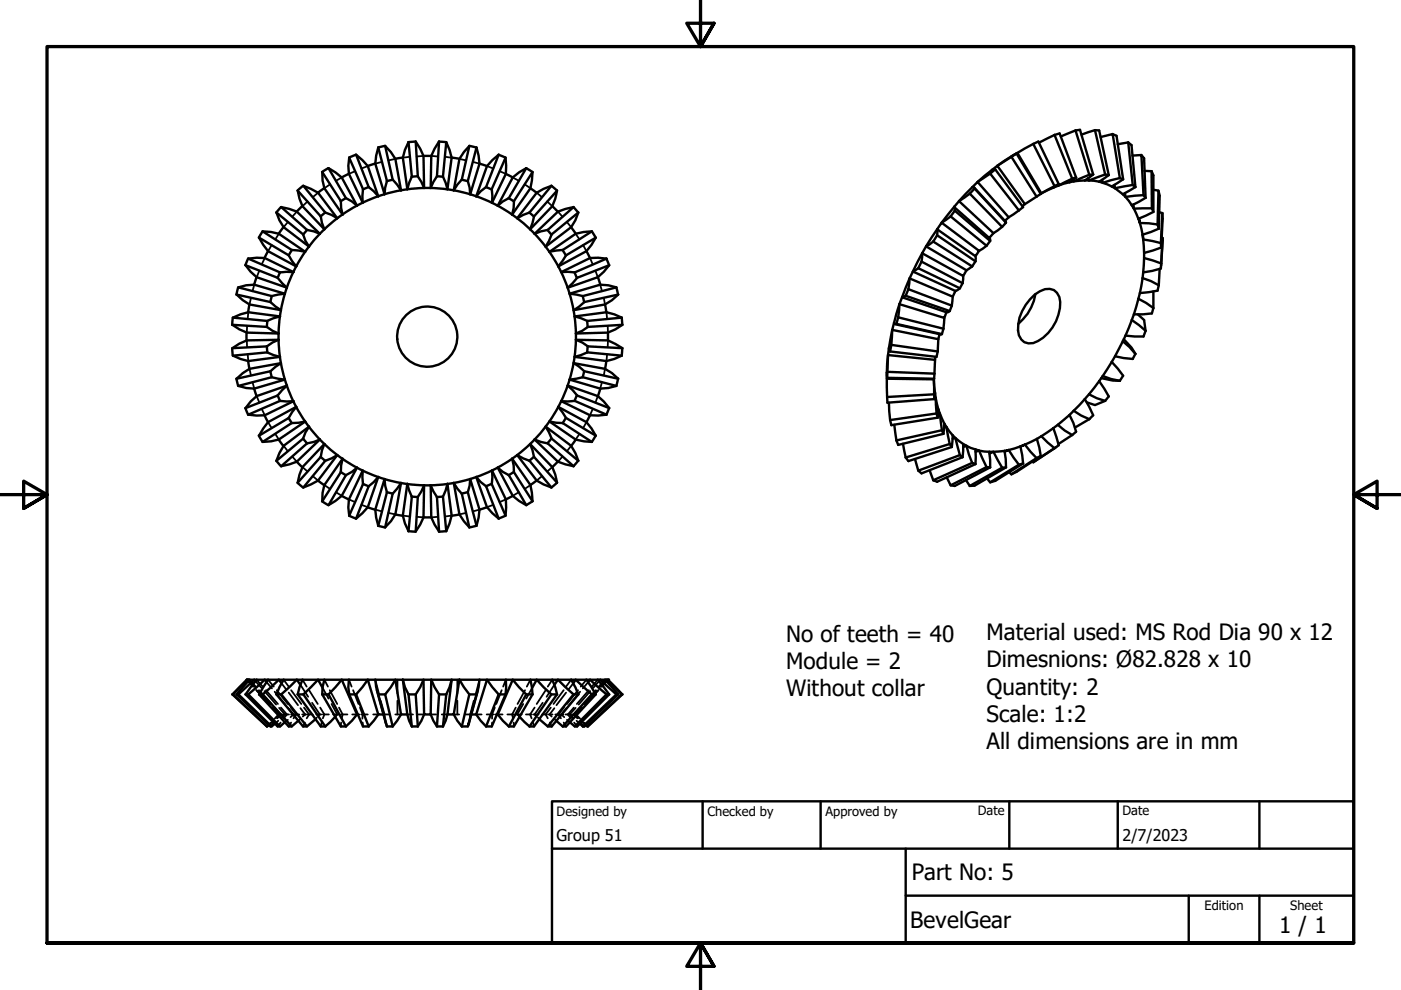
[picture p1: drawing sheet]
<svg xmlns="http://www.w3.org/2000/svg" width="297mm" height="210mm" viewBox="0 0 297 210" stroke-linecap="round" stroke-linejoin="round" font-family="sans-serif">
<!-- layer: Hidden (ISO) -->
<g fill="none" stroke="#000" stroke-width=".38">
<path d="M70 39.1l-1.2 .8M72.5 37.6l-1.3 .7M75.3 36.3l-1.3 .6M78 35.2l-1.4 .5M81 34.3l-1.4 .4M83.8 33.7l-1.4 .3M86.9 33.2l-1.5 .2M89.8 33.1l-1.5 .1M91.4 33.1l1.5 .1M94.4 33.2l1.4 .2M97.4 33.7l1.4 .3M100.3 34.3l1.4 .4"/>
<path d="M103.3 35.2l1.3 .5M105.9 36.3l1.4 .6M108.7 37.6l1.3 .7M111.3 39.1l1.2 .8M55 57.4l-.6 1.4M56.1 54.7l-.6 1.3M57.6 52l-.8 1.2M59.1 49.6l-.7 1.2M61 47.1l-.9 1.1M62.9 44.9l-.9 1M65.2 42.7l-1.1 1M67.4 40.9l-1.1 .9"/>
<path d="M113.8 40.9l1.1 .9M116 42.7l1.1 1M118.3 44.9l1 1M120.2 47.1l.9 1.1M122 49.6l.9 1.2M123.6 52l.7 1.2M125.1 54.7l.6 1.3M126.2 57.4l.5 1.4M52.3 72.2l.1 1.4M52.4 69.1l-.1 1.4M52.5 75.1l.1 1.5M52.6 66.2l-.1 1.5"/>
<path d="M52.9 78.2l.3 1.4M53.2 63.2l-.3 1.4M53.9 60.4l-.4 1.4M127.3 60.4l.3 1.4M128 63.2l.3 1.4M128.3 78.2l-.3 1.4M128.6 66.2l.1 1.5M128.7 75.1l-.1 1.5M128.8 69.1l.1 1.4M128.9 72.2l-.1 1.4M53.5 81l.4 1.4M54.4 84l.6 1.4"/>
<path d="M55.5 86.7l.6 1.3M56.8 89.5l.8 1.3M58.4 92l.7 1.2M60.1 94.5l.9 1.2M62 96.8l.9 1.1M64.1 99l1.1 1M117.1 99l-1.1 1M119.3 96.8l-1 1.1M121.1 94.5l-.9 1.2M122.9 92l-.9 1.2M124.3 89.5l-.7 1.3M125.7 86.7l-.6 1.3"/>
<path d="M126.7 84l-.5 1.4M127.6 81l-.3 1.4M66.3 100.9l1.1 1M68.8 102.8l1.2 .9M71.2 104.4l1.3 .7M74 105.9l1.3 .6M76.6 107l1.4 .5M79.6 108l1.4 .4M82.4 108.7l1.4 .4M85.4 109.3l1.5 .2M88.3 109.6l1.5 .1M92.9 109.6l-1.5 .1"/>
<path d="M95.8 109.3l-1.4 .2M98.8 108.7l-1.4 .4M101.7 108l-1.4 .4M104.6 107l-1.3 .5M107.3 105.9l-1.4 .6M110 104.4l-1.3 .7M112.5 102.8l-1.2 .9M114.9 100.9l-1.1 1M52.3 144.1l1.4 1.5M52.8 144.2l1.3 1.5M52.9 144.1l1.3 1.5M54.2 144.4l1.2 1.4"/>
<path d="M54.4 146.3l2.6 3M54.4 144.1l1.3 1.5M54.7 146.4l2.7 2.9M54.9 146.3l2.7 3M56.1 146.5l2.4 2.9M56.4 146.3l2.5 3M56.5 144.6l1.2 1.4M56.8 144.1l1.2 1.5M57.4 153.2l-.8 .8M57.7 150l1.4 1.5M57.8 153l-.8 .8M58 150l1.4 1.5-.9 .7"/>
<path d="M58 153.2l-.7 .8M58.2 150l1.4 1.5-.8 .8M58.2 146.7l2.3 2.8M58.7 146.3l2.3 3M59 152.8l-.7 .7M59.1 151.5h.1M59.1 151.5l-.9 .9M59.2 150.1l1.2 1.4-.7 .7M59.2 151.5h.2M59.5 151.5h.4M59.5 153.2l-.6 .8M59.6 150l1.2 1.5-.7 .8"/>
<path d="M59.7 144.9l1 1.3M60.1 151.5h.5M60.1 144.1l1.1 1.5M60.7 151.5h.6M61 152.6l-.6 .5M61.1 150.1l1.1 1.4-.6 .6M61.2 146.8l2 2.7M61.7 150l1.1 1.5-.6 .8M61.7 151.5h.7M61.7 146.3l2.2 3M61.7 153.2l-.5 .8M62.6 151.5h.8"/>
<path d="M63.7 150.1l1 1.4-.5 .4M63.7 145.2l1.6 2.5M63.8 152.4l-.6 .4M64.1 151.5h.9M64.1 144.1l.9 1.5M64.5 150l1 1.5-.5 .8M64.6 153.2l-.3 .8M65.2 151.5h1.1M65.5 146.3l1.9 3M66.2 149l1.6 2.5-.3 .3M67.1 151.5h1M67.2 152.1l-.3 .4"/>
<path d="M67.9 150l.9 1.5-.3 .8M68.2 153.2l-.2 .8M68.4 145.8l1.3 2.3M68.5 151.5h1.2M68.8 144.1l.7 1.5M69.9 146.3l1.6 3M70.3 149.3l1.2 2.2-.1 .2M70.6 151.5h1.3M71.2 151.9l-.1 .1M71.9 150l.7 1.5-.1 .8M72.3 151.5h1.4M72.3 153.2v.8"/>
<path d="M74 144.1l.5 1.5M74.7 151.5h1M74.9 146.3l1.1 3M75.9 151.5h.3M76.3 150l.6 1.5-.1 .9M76.6 151.5h1.4M76.9 153.2l.1 .8M79.1 151.5h1.1M79.6 144.1l.7 2.9M80.7 148.6l.8 2.9v.6M81.3 151.5h.1M81.4 151.5h1.3"/>
<path d="M81.7 152.7l.1 .6M83.8 151.5h1.2M84.3 144.1v2.9M84.3 148.6v2.9M86.4 151.5h1.2M88.7 151.5h1.2M91.3 151.5h1.2M93.7 151.5h1.2M96.2 151.5h1.1M97 144.1v2.9M97 148.6v2.9M98.6 151.5h1.2"/>
<path d="M99.6 152.7l-.2 .6M99.8 151.5h.1M100.5 148.6l-.9 3.5M101 151.5h1.1M101.7 144.1l-.8 2.9M103.2 151.5h1.4M104.3 153.2v.8M104.9 150l-.6 1.5v.9M105 151.5h.3M105.5 151.5h1.1M106.4 146.3l-1.2 3M107.3 144.1l-.6 1.5"/>
<path d="M107.6 151.5h1.4M108.9 153.2l.1 .8M109.3 151.5h1.3M109.3 150l-.7 1.5 .2 .8M110 151.9l.2 .1M110.9 149.3l-1.2 2.2 .2 .2M111.3 146.3l-1.6 3M111.5 151.5h1.2M112.5 144.1l-.8 1.5M112.8 145.8l-1.2 2.3M113 151.5h1.2M113 153.2l.2 .8"/>
<path d="M113.3 150l-.9 1.5 .3 .8M114 152.1l.4 .4M114.9 151.5h1.1M115.1 149l-1.8 2.5 .4 .3M115.7 146.3l-1.9 3M116.3 151.5h.9M116.6 153.2l.4 .8M116.8 150l-1.1 1.5 .4 .8M117.1 144.1l-1 1.5M117.5 152.4l.4 .4M117.5 145.2l-1.6 2.5M117.5 150.1l-1 1.4 .5 .4"/>
<path d="M117.7 151.5h.9M118.8 151.5h.6M119.5 146.3l-2.2 3M119.5 153.2l.5 .8M119.6 150l-1.2 1.5 .5 .8M119.9 151.5h.6M120 146.8l-2 2.7M120.1 150.1l-1.1 1.4 .6 .6M120.2 152.6l.6 .5M120.6 151.5h.5M121.1 144.1l-1.1 1.5M121.3 151.5h.4"/>
<path d="M121.5 144.9l-1 1.3M121.7 150l-1.3 1.5 .6 .8M121.7 153.2l.7 .8M121.8 151.5h.1M122 151.5h.1M122 150.1l-1.2 1.4 .7 .7M122.1 151.5l.9 .9M122.2 152.8l.7 .7M122.6 146.3l-2.4 3M123 146.7l-2.3 2.8M123 150l-1.3 1.5 .7 .8M123.1 153.2l.8 .8"/>
<path d="M123.2 150l-1.3 1.5 .7 .7M123.4 153l.8 .8M123.5 150l-1.4 1.5M123.8 153.2l.9 .8M124.3 144.1l-1.2 1.5M124.7 144.6l-1.1 1.4M124.8 146.3l-2.5 3M125.2 146.5l-2.5 2.9M126.3 146.3l-2.7 3M126.4 146.4l-2.6 2.9M126.7 144.1l-1.2 1.5M126.9 146.3l-2.8 3"/>
<path d="M127 144.4l-1.2 1.4M128.3 144.1l-1.4 1.5M128.5 144.2l-1.4 1.5M128.9 144.1l-1.3 1.5"/>
</g>
<!-- layer: Visible (ISO) -->
<g fill="none" stroke="#000" stroke-width=".51">
<path d="M64.3 39.4l-1.2 1M68.7 39.9l-1.3 1M68.8 39.9l-.4-1.6-.1-1.8 4 6.1M68.8 39.9l3.8 5.6-.3-1.4v-1.5M69.6 35.7l-1.3 .8M69.7 35.7l1.4 .8 1.4 1.1 3.2 6-1.1-.9-1.3-.7zM73.9 36.9l-1.4 .7M74 33.4l3 6.7-.1 2.9-2.9-6.1-.1-1.7zM75.4 32.8l-1.4 .6M78 35.2l-1.2-1.3-1.3-1.1 2.7 6.9 1 .8 1 1.1M78 35.2l2.2 6.4M78.1 39.7l-1.1 .5"/>
<path d="M79.5 34.7l-1.5 .5M80.2 31.3l1.8 7.1-.3 1.4-.2 1.4-1.9-6.5 .2-1.7zM81.7 31l1.2 1.2 .9 1.5 1.2 6.7-1.8-2.3zM81.7 30.9l-1.5 .4M83.2 38.1l-1.2 .3M85.4 33.4l-1.6 .3M86.6 30.1l.7 7.3-.9 2.7-1-6.7 .5-1.6zM88.1 30l-1.5 .1M88.5 37.4l-1.2 .1M88.6 37.4l-.5-7.4 1 1.5 .7 1.6 .1 6.7M88.6 37.4l1.3 2.4M89.8 33.1h1.6"/>
<path d="M89.9 39.9l-3.6 .2M89.9 39.9h3.2l3.1 .5M92.6 37.4l1.3 .1M93.1 30l1.5 .1M93.1 30l-.5 7.4-1.3 2.4 .1-6.7M93.1 30l-1 1.5-.7 1.6M94.6 30.1l.7 1.7 .5 1.6-.9 6.7-1-2.7zM95.8 33.4l1.6 .3M97.9 38.1l1.3 .3M99.5 30.9l1.5 .4M99.5 31l-1.6 7.1-.9 1.1-.8 1.2 1.2-6.7 1-1.5zM101 31.3l.5 1.7 .2 1.7-2 6.5"/>
<path d="M101 31.3l-1.8 7.1 .4 1.4 .1 1.4M101.6 34.7l1.6 .5M103 39.7l1.2 .5M103.1 39.7l-1.2 .8-.9 1.1M105.7 32.8l1.5 .6M105.7 32.8l-1.3 1.1-1.1 1.3-2.3 6.4M105.7 32.8l-2.6 6.9M107.2 33.4l.1 3.5-3 6.1v-2.9zM107.2 36.9l1.5 .7M111.6 35.7l1.3 .8M111.6 35.7l-1.6 .8-1.3 1.1M111.6 35.7l-3.7 6.3-1.3 .7-1.1 .9 3.2-6"/>
<path d="M112.4 39.9l1.4 1M112.9 36.5l-.4 3.4-3.9 5.6 .3-1.4 .1-1.5zM116.9 39.4l1.2 1M206.2 39.7l1.1-1.1 6.6 7.5-.9 .7M206.2 39.7l-2.9 2.9 2.3-1.5M206.2 39.7h.3l.1 .3M206.5 39.7l6.8 7.5-6.7-7.2M206.6 40l-1 1.1M209.9 36.8l6.1 7.8M210.3 36l1.2-.8 5.8 8.1-.5 .4M210.3 36l-3 2.6 2.6-1.8M211 35.9l-.2-.1-.5 .2"/>
<path d="M211 35.9l5.9 8-.9 .7M211 35.9l-1.1 .9M214.4 33.2l5.4 8.5M214.5 33.1l1.2-.7 5.1 8.6-.1 .1M214.5 33.1l-3 2.1 2.9-2M215.5 32.5l-1 .6M215.5 32.5l5.2 8.6-.9 .6M215.5 32.5l-1.1 .7M219.1 30.5l-3.4 1.9M219.1 30.5l4.5 9M219.1 30.5l1.1-.5 4.3 9M223.6 39.5l-2.8 1.5 2.5-1.2"/>
<path d="M223.6 28.6l-3.3 1.7M223.6 28.6l3.7 9.3M223.6 28.6l1.1-.3 3.5 9.3M224.2 39.2l.1 .2-1 .4M224.5 39l-1.2 .8M224.5 39l-.9 .5M227.3 37.9l-3 1.5 2.5-.8M227.5 38.1l.1 .4-.8 .1M228 27.7l-3.1 1.2M228 27.7l2.9 9.4M228 27.7l1-.2 2.8 9.5M228.2 37.6l-1.4 1"/>
<path d="M228.2 37.6l-.9 .3M230.7 37.8l.2 .5h-.9M230.9 37.1l-3.3 1.4 2.4-.2M231.8 37l-1.8 1.3M231.8 37l-.9 .1M232.2 27.6l-2.9 .9M232.2 27.6l2.1 9.4M232.2 27.6l.8 .1 2.1 9.4M233.4 29.1l2.5-.7 1.5 9.4M233.7 38.1l.1 .7-.8-.3M234.3 37l-3.4 1.3 2.1 .2M234.3 37l.8 .1"/>
<path d="M235.1 37.1l-2.1 1.4M235.9 28.4l.8 .4 1.4 9.2M236.3 39.2l.1 .7-.7-.4M237.4 37.8l-3.6 1 1.9 .7M237.4 37.8l.7 .2M238.1 38l-2.4 1.5M239.2 30.2l-2.2 .4M239.2 30.2l1 9M239.2 30.2l.7 .6 .8 8.9M240.1 33l1.9-.1 .4 8.5M240.2 39.2l-3.8 .7 1.7 1.3M240.2 39.2l.5 .5"/>
<path d="M240.7 39.7l-2.6 1.5M242 32.9l.6 .7 .3 8.3M242.6 36.2l1.6 .1M244.2 36.3v7.9M244.2 36.3l.3 .9v7.7M52.1 56.2l6.8 2.7 1.9 2.1-6.4-2.2-1.3-1.2zM52.6 54.8l-.6 1.4M52.6 54.8l1.8-.2 1.7 .1 6.1 3-2.8 .1zM54.4 58.7l-.5 1.6M55.7 49.1l-.8 1.3M55.7 49.1l1.8 .1 1.6 .4 5.6 3.8-2.9-.4zM56.8 53.2l-.7 1.5"/>
<path d="M56.8 53.2l-1.9-2.8 6.3 3.7M56.8 53.2l6 3.3-1.6-2.4M58.6 45.1l5.7 4.6 .5 1.4 .7 1.2-5.4-4.1-.9-1.5zM59.4 57.8l-.5 1.1M59.6 43.9l-1 1.2M60.1 48.2l-1 1.3M61.9 53l-.7 1.1M63.1 40.4l4.9 5.5 .3 1.4 .5 1.3-4.7-4.9-.6-1.6zM64.1 43.7l-1.2 1.2M65.1 48.7l-5.5-4.8 1.7 .4 1.6 .6 4.9 4.7M65.1 48.7l1.4 .4 1.3 .5M65.1 48.8l-.8 .9"/>
<path d="M67.8 49.6a31.5 31.5 0 0 0-7.4 12.7M68.9 45.1l-.9 .8M69 45.1l-4.7-5.7 3.1 1.5 4.1 5.4M69 45.1l1.3 .5 1.2 .7M71.5 46.3l-3.7 3.3M73.3 42l-1.1 .7M80.2 41.6a31.5 31.5 0 0 0-8.7 4.7M86.3 40.1l-3.1 .6-3 .9M96.2 40.4l3.5 .8M99.7 41.2l1.3 .4M101 41.6a31.5 31.5 0 0 1 8.7 4.7M107.8 42l1.1 .7"/>
<path d="M109.7 46.3l2.7 2.3M112.2 45.1l1 .8M112.4 48.6l2.2 2.3 1.9 2.5M113.3 49.6l5-4.7 1.6-.6 1.7-.4-5.5 4.8-1.4 .4zM113.8 40.9l1.5-.9 1.6-.6-4.6 5.7-2.6 1.2zM116.1 48.8l.8 .9M116.5 53.4l2.5 4.3M116.5 53.4l5.5-3.8 1.8-.4 1.7-.1-6.2 3.9zM117.1 43.7l1.2 1.2M118.1 40.4l-.4 1.7-.6 1.6-4.7 4.9 .8-2.7zM119 57.7l1.3 3.3M119.3 53l.7 1.1"/>
<path d="M121.1 48.2l1 1.3M121.6 43.9l1 1.2M121.8 57.8l.5 1.1M122.6 45.1l-.6 1.6-.9 1.5M122.6 45.1l-5.6 4.6-1.3 2.6 5.4-4.1M124.3 53.2l.8 1.5M125.1 54.7l1.7-.1 1.8 .2-6.7 3-2.9-.1M125.1 54.7l-6.1 3M125.5 49.1l.8 1.3M126.3 50.4l-.9 1.5-1.1 1.3M126.3 50.4l-6.3 3.7-1.6 2.4 5.9-3.3M126.8 58.8l.5 1.5"/>
<path d="M128.6 54.8l.6 1.4M129.2 56.2l-1.2 1.4-1.3 1.2-6.3 2.2M129.2 56.2l-6.8 2.7-2 2.1M193.5 57.6l9.1 4.1-.6 1.2-9.2-3.9zM194.7 56.9l8.8 4.2M195.4 55.5l.1-1.8-2 3.9 1.2-.7M195.4 55.5l8.7 4.5M195.4 55.5l-.7 1.4M196.3 52.2l8.6 5.1-.7 1.2-8.7-4.8zM197.9 51.2l8.2 5.3M198.7 49.9v-1.3l-2.4 3.6 1.6-1M198.7 49.9l8.1 5.5"/>
<path d="M198.7 49.9l-.8 1.3M199.6 47.2l8 6-.8 1.1-8.1-5.7zM201.5 45.9l7.7 6.2M202.3 43.9l1-1.3 7.3 6.8M202.3 43.9l7.4 6.6 .9-1.1M202.3 43.9l-2.7 3.3 1.9-1.3M202.3 43.9l.1 .8M202.4 44.7l7.5 6.4M202.4 44.7l-.9 1.2M204.2 58.5l-.1 1.5M205.6 41.1l6.9 7M206.1 56.5l-1.2 .8"/>
<path d="M206.8 54.3v1.1M206.8 55.4l-.7 1.1M209.2 52.1l-1.6 1.1M209.7 50.5l.2 .2v.4M209.9 51.1l-.7 1M212.5 48.1l-1.9 1.3M213.3 47.2l-.8 .9M216 44.6l-2.1 1.5M219.8 41.7l-2.5 1.6M238.5 41l.1 .8-.5-.6M240.3 43.3l.1 .9-.4-.7M241.6 46.3l.1 1-.3-.9"/>
<path d="M242.3 49.8l.1 1-.1-1M242.3 59l-.6 3.1M242.3 59l1.7 .6 1.7 .9M242.4 57.8l-.1 1.2M242.4 41.4l-3.8 .4 1.4 1.7M242.4 41.4l.5 .5M242.6 54.7l-.2 3.1M242.6 54.7l3.6 1.2M242.6 53.6v1.1M242.9 41.9l-2.9 1.6M244.2 44.2h-3.8l1 2.2M244.2 44.2l.3 .7"/>
<path d="M244.5 44.9l-3.1 1.5M244.5 40.2l1.1 .2-.2 7.2M245.4 47.6l-3.7-.3 .6 2.5M245.4 47.6l.3 .9M245.6 40.4l.3 1.1-.2 7M245.7 48.5l-3.4 1.3M245.8 45l.6 .2M245.9 57l-.2 3.5M246.1 51.5l-3.7-.7 .2 2.8M246.1 51.5l.1 1M246.2 52.5l-3.6 1.1M246.2 55.9l-.1 1-3.7 .9"/>
<path d="M246.3 50.3l.2 .2-.3 5.4M246.4 45.2l-.3 6.3M246.4 45.2l-.2 7.3M246.5 50.5l-.3 5.8M49.2 73.9l.1 1.5M49.3 73.8l1.4-.9 1.6-.7 6.8-.2-1.3 .6-1.2 .8zM49.3 67.4l-.1 1.5M50.2 62.5l1.3 1.2 1.4 .9 6.7 1.2M50.2 62.5l7.1 1.5 2.3 1.8M50.5 61l-.4 1.5M50.5 60.9l1.7-.4 1.7-.1 6.5 1.9-2.8 .5zM52.3 70.5v1.7"/>
<path d="M52.6 76.5l.3 1.7M52.6 66.2l-1.6 .4-1.6 .7 7.2 .7M52.6 66.2l6.8 .9M52.9 64.6l-.3 1.6M56.6 73.4l.1 1.3M56.6 69.3l-7.3-.4 1.4 .9 1.6 .7 6.8 .2M56.6 69.3l1.2 .8 1.3 .6M56.7 68.1l-.1 1.2M57.3 78.7l.3 1.2M57.6 62.8l-.3 1.2M59.1 70.7v1.4M59.1 72.1l.2 3.5"/>
<path d="M59.3 75.6a31.5 31.5 0 0 0 3.5 10.7M59.3 67.1l-.2 3.6M59.4 75.7l-2.8-1-7.2 .7 1.6 .7 1.6 .5M59.4 67.1l-2.8 .9M59.4 75.7l-6.8 .9M59.6 65.8l-.3 1.3M60.4 62.3l-.8 3.5M120.4 61a31.5 31.5 0 0 1 1.7 9.7M120.8 62.3l6.5-1.9 1.7 .1 1.7 .4-7.1 1.9zM121.9 75.7l2.6-1 7.3 .7-1.6 .7-1.6 .5zM122.1 70.7a31.5 31.5 0 0 1-3.1 14.4M122.1 70.7l1.3-.6 1.3-.8 7.3-.4-1.5 .9-1.6 .7z"/>
<path d="M122.1 72l6.8 .2 3.1 1.6-7.3-.4-1.3-.8zM123.6 62.8l.3 1.2M123.9 78.7l-.3 1.2M123.9 64l7.2-1.5-1.4 1.2-1.4 .9M123.9 64l-2.2 1.8 6.6-1.2M124.5 68.1l.1 1.2M124.6 73.4l-.1 1.3M128.3 78.2l1.4 .9 1.4 1.2-7.2-1.6M128.3 78.2l-6.6-1.2 2.2 1.7M128.3 64.6l.3 1.6M128.6 76.6l-.3 1.6M128.9 70.6v1.6"/>
<path d="M130.7 61l.3 1.5M131.8 67.4l.1 1.5M131.8 67.3l-1.6-.7-1.6-.4-6.7 .9 2.6 .9M131.8 67.3l-7.3 .7M131.9 73.9l-.1 1.5M188 79v1.3l10 .1v-.1M188 79l.1 1.1M188.2 78.8l.1-3.5-.3 3.7M188.2 78.8l9.9 .4M188.2 78.8l-.1 1.3M188.5 73.8l-.2 1.5 9.9 1 .1-.6M188.5 73.8v.5l.2 .2"/>
<path d="M188.7 74.5l9.9 1.2 .2-1.2M189 73.1l.2-3.2-.7 3.9M189 73.1l9.8 1.4M189 73.1l-.3 1.4M189.5 68.5l-.3 1.4 9.7 2 .3-1.1M189.5 68.5l.2 .2h.4M189.8 68.7l9.7 2.2 .2-.1M190.1 68.7l9.6 2.1M190.4 67.3l.3-2.8-1.2 4M190.4 67.3l9.6 2.4M190.4 67.3l-.3 1.4M191.3 63l9.4 3.2-.5 1.2-9.5-2.9z"/>
<path d="M192 62.7l9.4 3.2M192.6 61.3l.2-2.3-1.5 4 .7-.3M192.6 61.3l9.2 3.5M192.6 61.3l-.6 1.4M198.1 79.2v1.1l-10-.2M198.2 76.3l-.1 2.9M198.9 71.9l-.1 2.6M200 69.7l-.3 1.1M200.2 67.4l-.2 2.3M201.4 65.9l-.4 .3h-.3M201.8 64.8l-.4 1.1M202 62.9l-.2 1.9"/>
<path d="M203.5 61.1l-.9 .6M204.1 60l-.6 1.1M218.4 63.5a5.5 5.5 0 0 1 4.2-2.3 2.67 2.67 0 0 1 2.2 2.8 9.3 9.3 0 0 1-5.7 8.7 2.54 2.54 0 0 1-3.3-2.7 9 9 0 0 1 2.6-6.5zM219.5 62.4a10.4 10.4 0 0 1-3.6 6.3M233.8 79.7l1.8 .7 1.8 .3M233.8 79.7l-.8 1.1M235.7 76.7l-1.9 3M235.7 76.7l2.4 3-.7 1M236.4 75.5l-.7 1.2M238.1 72.4l-1.7 3.1M238.1 72.4l1.4 1.2 1.2 1.4M238.3 71.9l1.6 1.8 .8 1.3"/>
<path d="M238.6 71.2l-.5 1.2M240 67.9l-1.4 3.3M240 67.9l2.9 2.2M240.4 66.6l-.4 1.3M240.7 75l-.5 1.1-3.8-.6M241.2 66.6l1.4 1.3 .3 2.2M241.4 63.3l-1 3.3M241.4 63.3l1.6 .9 1.5 1.1M241.7 62.1l-.3 1.2M242.9 70.1l-.5 1.2-3.8-.1M244.5 61.8v3.5M244.5 65.3l-.3 1.2-3.8 .1"/>
<path d="M245.7 60.5l-.3 1.1-3.7 .5M50.1 80.3l.4 1.5M50.2 80.3l1.3-1.2 1.4-.9 6.7-1.2-2.3 1.7zM50.5 81.8l7.1-1.8 2.8 .5-6.5 1.9-1.7-.1zM52 86.5l.6 1.4M52.6 87.9l6.8-2.9 2.8 .1-6.1 2.9-1.7 .1zM53.1 85.1l1.3-1.1 6.4-2.2-1.9 2.1-6.8 2.6zM53.9 82.4l.5 1.6M54.9 92.4l.8 1.3M55.7 93.7l6.1-4 2.9-.3-5.6 3.8-1.6 .4zM56.1 88l.7 1.5M58.6 97.7l1 1.2"/>
<path d="M58.9 83.8l.5 1.2M59.1 93.2l1 1.4M60.1 94.5l5.4-4-.7 1.2-.5 1.3-5.7 4.7 .6-1.7zM61.2 88.6l.7 1.1M61.2 88.6l-6.3 3.8 1.9-2.9M62.8 86.3l-1.6 2.3M62.8 86.3l-6 3.2M62.8 86.3a31.5 31.5 0 0 0 5 6.9M62.9 97.9l1.2 1.2M64.3 93l.8 1M67.8 93.2l3.7 3.3M67.8 93.2l-1.3 .5-1.4 .3-5.5 4.8 1.7-.3 1.6-.6"/>
<path d="M67.8 93.2l-4.9 4.7M68 96.9l.9 .8M68.8 94.1l-.5 1.4-.3 1.4-4.9 5.4 .4-1.7 .6-1.6zM71.5 96.5l-4.1 5.4-3.1 1.4 4.7-5.6M71.5 96.5l-1.2 .7-1.3 .5M71.5 96.5l4.2 2.7M72.6 97.3l-.3 1.4v1.4l-4 6.2 .1-1.8 .4-1.7zM75.7 99.2l4.5 1.9M76.9 99.8l.1 2.9-3 6.6-.1-1.7 .1-1.7zM104.3 99.8l3 6.1-.1 3.4-2.9-6.6zM105.5 99.2l1.1 .8 1.3 .7 3.7 6.4-1.6-.9-1.3-1.1zM108.6 97.3l3.9 5.5 .4 3.5-3.9-6.2-.1-1.4z"/>
<path d="M109.7 96.5a31.5 31.5 0 0 1-8.7 4.6M109.7 96.5l2.6 1.2 4.6 5.6-1.6-.6-1.5-.8zM112.4 94.1l-2.7 2.4M112.4 94.1l4.7 4.9 .6 1.6 .4 1.7-4.9-5.4zM113.2 96.9l-1 .8M113.3 93.2l1.4 .5 1.4 .3 5.5 4.8-1.7-.3-1.6-.6zM115.7 90.5l5.4 4 .9 1.5 .6 1.7-5.6-4.7zM116.5 89.4l-1.9 2.5-2.2 2.2M116.5 89.4l2.8 .3 6.2 4-1.7-.1-1.8-.4zM116.9 93l-.8 1M118.3 97.9l-1.2 1.2M118.4 86.3l-1.9 3.1"/>
<path d="M118.4 86.3l1.6 2.3 6.3 3.8M118.4 86.3l5.9 3.2M119 85.1l-.6 1.2M119 85.1l2.9-.1 6.7 2.9-1.8 .2-1.7-.1M119 85.1l6.1 2.9M120 88.6l-.7 1.1M120.4 81.8l6.3 2.2 1.3 1.1 1.2 1.4-6.8-2.6zM120.8 80.5l2.8-.5 7.1 1.8-1.7 .5-1.7 .1zM122.1 93.2l-1 1.4M122.3 83.8l-.5 1.2M122.6 97.7l-1 1.2M124.3 89.5l1.1 1.3 .9 1.6"/>
<path d="M125.1 88l-.8 1.5M126.3 92.4l-.8 1.3M127.3 82.4l-.5 1.6M129.1 86.5l-.5 1.5M131 80.3l-.3 1.5M188 80.3l.1 3.9M188.1 84.2l.1 1.2 9.9-.8M188.5 85.4l.2 3.7M189.6 90.1l.5 3.3M191.5 94.1l.5 2.9M197.1 99.7l.8 2.1M198.1 83.6l-10 .6"/>
<path d="M198.1 83.6v1M198.2 83.3l.2 1h-.2M198.2 83.3l-.2-2.9 .1 3.2M198.2 83.3l-.1 1.3M198.6 87.7l-9.9 1.4M198.6 87.7l.2 .9M198.8 88.6l-9.8 1.5-.3-1M198.9 86.8l.4 .9h-.4M198.9 86.8l-.5-2.5 .2 3.4M198.9 86.8l-.1 1.8M199.7 91.2l-9.6 2.2M199.7 91.2l.3 .8"/>
<path d="M200 92l-9.6 2.3-.3-.9M200.2 89.8l.5 .7-.5 .1M200.2 89.8l-.9-2.1 .4 3.5M200.2 89.8l-.2 2.2M201.4 94.1l-9.4 2.9M201.4 94.1l.4 .7M201.8 94.8l-9.2 3-.6-.8M202 92.3l.6 .6-.6 .1M202 92.3l-1.3-1.8 .7 3.6M202 92.3l-.2 2.5M203.5 96.5l-8.8 3.3-.7-2.5M203.5 96.5l.6 .4"/>
<path d="M204.1 96.9l-8.7 3.5-.7-.6M204.2 94.1l.7 .4-.7 .3M204.2 94.1l-1.6-1.2 .9 3.6M204.2 94.1l-.1 2.8M206.1 98.1l-8.2 3.7M206.1 98.1l.7 .3M206.8 95.3l.8 .2-.8 .3M206.8 95.3l-1.9-.8 1.2 3.6M206.8 95.3v3.1M206.8 98.4l-8.1 3.7-.8-.3M209.2 99l-7.7 3.9-.8-1.7M209.2 99l.7 .1"/>
<path d="M209.7 95.8h.9l-.8 .4M209.7 95.8l-2.1-.3 1.6 3.5M209.7 95.8l.2 3.3M209.9 99.1l-7.5 3.9-.9-.1M212.5 99.2l-6.9 3.8M213 95.6l.9-.2-.9 .4M213 95.6l-2.4 .2 1.9 3.4M213 95.6l.3 3.5M213.3 99.1l-6.7 3.9h-1M213.3 99.1l-.8 .1M216 98.5l-6.1 3.8-.7-.9M216.3 94.7l1-.4-1 .4"/>
<path d="M216.3 94.7l-2.4 .7 2.1 3.1M216.3 94.7l.6 3.6M216.9 98.3l-5.9 3.7-1.1 .3M216.9 98.3l-.9 .2M219.8 97.1l-5.4 3.5M219.8 93.1l-2.5 1.2 2.5 2.8M219.8 93.1l.9 3.6M220.7 96.7l-5.2 3.3-1.1 .6M220.7 96.7l-.9 .4M220.8 92.5l2.8 2.5M220.8 92.5l-1 .6M223.3 90.8l-2.5 1.7"/>
<path d="M223.3 90.8l1.2 3.6-.9 .6M223.6 95l-4.5 3-.2-.1M224 94.8l-4.9 3.2M224.3 90.1l1.4 1.2 1.6 .9M224.3 90.1l-1 .7M226.8 88l-2.5 2.1M226.8 88l.8 1.7 .6 1.8-.9 .7M227.3 92.2l-2.9 1.9M227.6 87.1l1.6 1 1.7 .8M227.6 87.1l-.8 .9M230 84.6l-2.4 2.5M230 84.6l1.8 3.4-.9 .9"/>
<path d="M230.9 83.6l1.6 .8 1.8 .6M230.9 83.6l-.9 1M230.9 88.9l-2.9 1.7-.1-.1M233 80.8l-2.1 2.8M233 80.8l2.1 3.2-.8 1M233.5 80.2l2.4 .5h1.5M234.3 85l-2.1 .9-1.8-.6M63.1 102.4l1.2 1M67.4 101.9l1.3 1M68.3 106.3l1.3 .8M72.2 100.1l1.1 .7M72.4 105.1l1.5 .8"/>
<path d="M73.3 100.7l1.3-.7 1.1-.8-3.2 5.9-1.4 1.1-1.4 .9zM74 109.4l1.4 .5M77 102.6l1.1 .5M78 107.6l1.5 .5M80.2 111.5l1.5 .3M80.2 101.1a31.5 31.5 0 0 0 9.7 1.8M80.2 101.1l-1 1.1-1 .9-2.7 6.9 1.3-1.2 1.2-1.3M80.2 101.1l-2.2 6.4M81.5 101.6l.2 1.4 .3 1.4-1.8 7.1-.4-1.7-.2-1.8zM82 104.3l1.2 .3M83.8 109.1l1.6 .2M85 102.4l-1.2 6.7-.9 1.4-1.2 1.3 1.5-7.1z"/>
<path d="M86.4 102.6l.9 2.7-.7 7.3-.7-1.6-.5-1.7zM86.6 112.6l1.5 .1M87.3 105.3l1.2 .1M89.8 109.7h1.6M89.9 102.9l-.1 6.8-.7 1.5-1 1.5 .5-7.3zM91.3 102.9l1.3 2.5 .5 7.3-1-1.5-.7-1.5zM93.9 105.3l-1.3 .1M94.6 112.6l-1.5 .1M94.9 102.6l.9 6.7-.5 1.7-.7 1.6-.7-7.3zM96.2 102.4l-3.1 .4-3.2 .1M96.2 102.4l.8 1.2 .9 1.1 1.6 7.1-1.1-1.3-1-1.4zM97.4 109.1l-1.6 .2"/>
<path d="M99.1 104.4l-1.2 .2M99.7 101.6l2 6.4-.2 1.8-.5 1.7-1.8-7.1 .4-1.4zM101 101.1l2.3 6.4 1.1 1.3 1.3 1.2M101 101.1l.9 1.1 1.2 .9M101 101.1l-4.8 1.3M101 111.5l-1.5 .3M103.1 103.1l2.6 6.9M103.2 107.6l-1.6 .5M104.2 102.6l-1.2 .5M107.1 109.4l-1.4 .5M108.7 105.1l-1.5 .8M108.9 100.1l-1.1 .7"/>
<path d="M112.9 106.3l-1.3 .8M113.8 101.9l-1.4 1M118.1 102.4l-1.2 1M204.8 101.8l.8 1.2M213.9 100.1l.5 .5M49.3 147.2l3-3.1h.3l-3.2 3.1M49.3 147.2l7.3 6.8M49.3 147.2h.1M49.4 147.2l7.2 6.8 .4-.2M50.2 147.2l7.1 6.8h.3M50.2 147.2h.3M50.5 147.2l7.1 6.8 .7-.5"/>
<path d="M52.1 147.2l6.8 6.8h.5M52.1 147.2h.5M52.6 147.2l6.8 6.8 1-.9M52.9 144.1h-.3l.2 .1M52.9 144.1l-2.7 3.1M52.9 144.1h1l-3.4 3.1M54.4 144.1h-.5l.3 .3M54.4 144.1l-2.3 3.1M54.4 144.1h1.7l-3.5 3.1M54.9 147.2l6.3 6.8h.6M54.9 147.2h.8M55.7 147.2l6.1 6.8 1.4-1.2"/>
<path d="M56.8 144.1h-.7l.4 .5M56.8 144.1l-1.9 3.1M56.8 144.1h2.3l-3.4 3.1M58.6 147.2l5.7 6.8h.8M58.6 147.2h1M59.6 147.2l5.5 6.8 1.8-1.5M60.1 144.1h-1l.6 .8M60.1 144.1l-1.5 3.1M60.1 144.1h2.8l-3.3 3.1M63.1 147.2l4.9 6.8h1M63.1 147.2h1.2M64.1 144.1h-1.2l.8 1.1"/>
<path d="M64.1 144.1l-.6 1.6-.4 1.5M64.1 144.1h3.3l-3.1 3.1M64.3 147.2l4.7 6.8M68.3 147.2l4 6.8h1M68.3 147.2h1.4M68.8 144.1h-1.4l1 1.7M68.8 144.1l-.4 1.6-.1 1.5M68.8 144.1h3.7l-2.8 3.1M69.7 147.2l3.6 6.8M71.1 152l-2.1 2M74 144.1h-1.5l3.2 7.4h.2M74 144.1l-.1 1.6 .1 1.5"/>
<path d="M74 144.1h4l-2.5 3.1M74 147.2l3 6.8h1.2M74 147.2h1.5M75.5 147.2l2.7 6.8M75.7 151.5l-1.1 1.3-1.3 1.2M79.6 144.1h-1.6l2.2 7.4h1.1M79.6 144.1l.2 1.6 .4 1.5M79.6 144.1h4.2l-.9 1.6-1.2 1.5M79.9 146.3l2.1 7.7M80.2 151.5l-2 2.5M80.2 147.2l1.8 6.8M80.2 147.2h1.5"/>
<path d="M81.7 147.2l1.5 6.8M82 154h1.2M83.8 144.1h1.6l1 7.4h-1.4zM85 151.5l-1.8 2.5M85.4 144.1h4.4l-.7 1.6-1 1.5M85.4 144.1l.5 1.6 .7 1.5M86.4 151.5l.3 1.3 .6 1.2M86.6 147.2l.7 6.8M86.6 147.2h1.5M87.3 154h1.3M88.1 147.2l.5 6.8M89.8 144.1h1.6l-.1 7.4h-1.4z"/>
<path d="M89.9 151.5l-.6 1.3-.7 1.2M91.3 151.5l.6 1.3 .7 1.2M92.6 154h1.3M93.1 147.2l-1-1.5-.7-1.6h4.4l-.5 1.6-.7 1.5M93.1 147.2l-.5 6.8M93.1 147.2h1.5M94.6 147.2l-.7 6.8M94.9 151.5l-.4 1.3-.6 1.2M95.8 144.1h1.6l-1.2 7.4h-1.3zM96.2 151.5l.8 1.3 .9 1.2M97.4 144.1l2.1 3.1M97.4 144.1h4.3"/>
<path d="M97.9 154h1.3M99.5 147.2l-1.6 6.8M99.5 147.2h1.5M101 151.5l.9 1.3 1.2 1.2M101.3 146.3l-2.1 7.7 1.8-6.8M101.7 144.1h1.6l-2.3 7.4h-1.1M101.7 144.1l-.2 1.6-.5 1.5M105.5 151.5l1.1 1.3 1.3 1.2M105.7 147.2l-2.6 6.8M105.7 147.2h1.5M107.2 147.2l-2.9 6.8h-1.2M107.3 144.1h1.4l-3.2 7.4h-.2"/>
<path d="M107.3 144.1h-4l2.4 3.1M107.3 144.1l-.1 3.1M110.2 152l2.1 2M111.6 147.2l-3.7 6.8M111.6 147.2h1.3M112.5 144.1h1.3l-1 1.7M112.5 144.1h-3.8l2.9 3.1M112.5 144.1l.4 3.1M112.9 147.2l-3.9 6.8h-1.1M116.9 147.2l-4.6 6.8M116.9 147.2h1.2M117.1 144.1h1.2l-.8 1.1"/>
<path d="M117.1 144.1h-3.3l3.1 3.1M117.1 144.1l.6 1.6 .4 1.5M117.9 152.8l1.4 1.2M118.1 147.2l-4.9 6.8h-.9M121.1 144.1h.9l-.5 .8M121.1 144.1h-2.8l3.3 3.1M121.1 144.1l1.5 3.1M121.6 147.2l-5.5 6.8-1.7-1.5M121.6 147.2h1M122.6 147.2l-5.6 6.8h-.9M122.9 153.5l.7 .5M124.3 144.1h.8l-.4 .5"/>
<path d="M124.3 144.1h-2.3l3.5 3.1M124.3 144.1l2 3.1M125.5 147.2l-6.2 6.8M125.5 147.2h.8M126.3 147.2l-6.3 6.8h-.7M126.7 144.1h.6l-.3 .3M126.7 144.1h-1.6l3.5 3.1M126.7 144.1l2.5 3.1M128.3 144.1h.3l-.1 .1M128.3 144.1h-1l3.4 3.1M128.3 144.1l2.8 3.1M128.6 147.2l-6.7 6.8-1.1-.9"/>
<path d="M128.6 147.2h.6M129.2 147.2l-6.8 6.8h-.5M130.7 147.2l-7.1 6.8M130.7 147.2h.4M131.1 147.2l-7.2 6.8h-.3M131.8 147.2l-3.2-3.1h.3l3.1 3.1M131.8 147.2l-7.3 6.8-.3-.2M131.8 147.2h.2M132 147.2l-7.5 6.8"/>
<circle cx="90.6" cy="71.4" r="6.4"/>
</g>
<!-- layer: Hidden (ISO) -->
<g fill="#000">
<circle cx="59.1" cy="151.5" r=".19"/>
<circle cx="122.1" cy="151.5" r=".19"/>
</g>
<!-- layer: Visible (ISO) -->
<g fill="#000">
<circle cx="52.3" cy="144.1" r=".25"/>
<circle cx="128.9" cy="144.1" r=".25"/>
</g>
<!-- layer: Border (ISO) -->
<path d="M148.5 -.1v10l-2.9-5h5.8l-2.9 5 2.9-5M0 104.9h10l-5-2.9v5.8l5-2.9-5 2.9M297 104.9h-10l5-2.9v5.8l-5-2.9 5 2.9M10 199.9v-190h277v190h-277h277M151.4 204.9l-2.9-5 2.9 5h-5.8l2.9-5v10" fill="none" stroke="#000" stroke-width=".7"/>
<!-- layer: Title (ISO) -->
<path d="M117 169.9h170v30h-170zM117 179.9h170M149 169.9v10M174 169.9v10M192 179.9v20M214 169.9v10M237 169.9v10M267 169.9v10M192 189.9h95M252 189.9v10M267 189.9v10" fill="none" stroke="#000" stroke-width=".51"/>
<g font-size="4.8">
<text x="166.7" y="136.1">No of teeth = 40</text>
<text x="209.2" y="135.7">Material used: MS Rod Dia 90 x 12</text>
<text x="166.7" y="141.9">Module = 2</text>
<text x="209.2" y="141.5">Dimesnions: Ø82.828 x 10</text>
<text x="166.7" y="147.7">Without collar</text>
<text x="209.2" y="147.3">Quantity: 2</text>
<text x="209.2" y="153">Scale: 1:2</text>
<text x="209.2" y="158.8">All dimensions are in mm</text>
<text x="193.3" y="186.6">Part No: 5</text>
<text x="193" y="196.7">BevelGear</text>
<text x="271.2" y="197.8">1 / 1</text>
</g>
<g font-size="3.4">
<text x="118" y="178.2">Group 51</text>
<text x="238" y="178.3">2/7/2023</text>
</g>
<g font-size="2.7">
<text x="118" y="173">Designed by</text>
<text x="150" y="173">Checked by</text>
<text x="175" y="173">Approved by</text>
<text x="207.3" y="172.9">Date</text>
<text x="238" y="172.9">Date</text>
<text x="255.4" y="193">Edition</text>
<text x="273.6" y="193">Sheet</text>
</g>
</svg>
